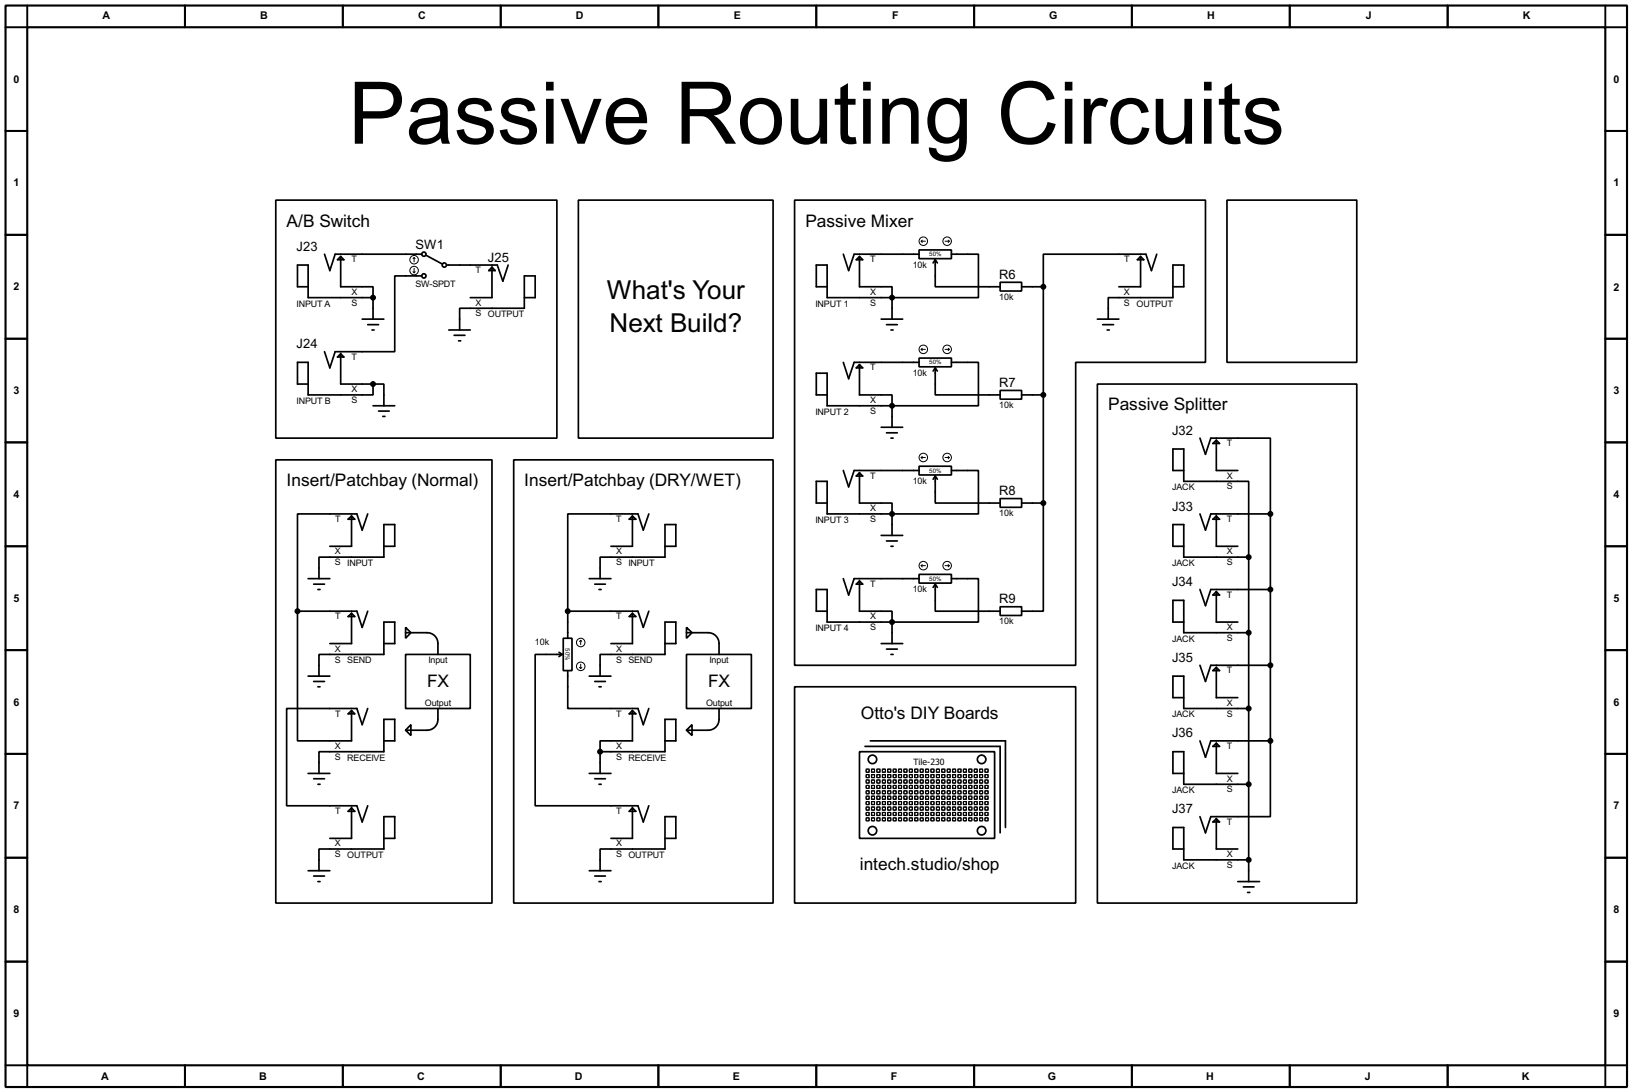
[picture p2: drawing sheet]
<svg xmlns="http://www.w3.org/2000/svg" width="383mm" height="256mm" viewBox="0 0 383 256" stroke-linecap="round" stroke-linejoin="round" font-family="sans-serif">
<path d="M1.3 1.3h381v254h-381zM6.4 6.4h370.8v243.8h-370.8z" fill="none" stroke="#000" stroke-width=".5"/>
<g fill="none" stroke="#000" stroke-width=".45">
<path d="M6.4 1.3v5.1h-5.1M43.5 1.3v5.1M80.6 1.3v5.1M117.7 1.3v5.1M154.7 1.3v5.1M191.8 1.3v5.1M228.9 1.3v5.1M266 1.3v5.1M303.1 1.3v5.1M340.2 1.3v5.1M377.2 1.3v5.1h5.1M1.3 30.8h5.1"/>
<path d="M377.2 30.8h5.1M1.3 55.2h5.1M377.2 55.2h5.1M1.3 79.6h5.1M377.2 79.6h5.1M1.3 103.9h5.1M377.2 103.9h5.1M1.3 128.3h5.1M377.2 128.3h5.1M1.3 152.7h5.1M377.2 152.7h5.1M1.3 177.1h5.1"/>
<path d="M377.2 177.1h5.1M1.3 201.5h5.1M377.2 201.5h5.1M1.3 225.9h5.1M377.2 225.9h5.1M1.3 250.2h5.1v5.1M43.5 250.2v5.1M80.6 250.2v5.1M117.7 250.2v5.1M154.7 250.2v5.1M191.8 250.2v5.1M228.9 250.2v5.1"/>
<path d="M266 250.2v5.1M303.1 250.2v5.1M340.2 250.2v5.1M382.3 250.2h-5.1v5.1"/>
</g>
<g fill="none" stroke="#000" stroke-width=".4">
<path d="M64.8 47h66.1v55.9h-66.1zM76.3 59.7l1.2 3.9 1.3-3.9h20.3M100.1 60l3.8 2M135.9 47h45.8v55.9h-45.8zM186.7 47h96.6v38.1h-30.5v71.2h-66.1zM198.2 59.7l1.2 3.9 1.3-3.9h15.3M216 58.7h7.6v2.1h-7.6zM223.6 59.7h6.3v10.2h-20.3M271.8 59.7l-1.2 3.9-1.3-3.9h-24.1v7.7M288.3 47h30.5v38.1h-30.5zM72.4 67.4h-2.5v-5.1h2.5v7.6h15.3M79.3 61l.8-.7 .7 .7z"/>
<path d="M80.1 60.3v7.1h7.6v2.5M85.1 75h5.1M86.4 76.3h2.6M87.4 77.5h.5M87.7 69.9v5.1M99.1 64.8h-6.3v17.8h-14l-1.3 3.8-1.2-3.8M105 62.3h11.9l1.3 3.8 1.2-3.8M105.5 77.5h5M106.7 78.8h2.6M115.6 62.8v7.1h-5.1M115.6 62.8l.8 .8h-1.5zM123.2 69.9h2.6v-5.1h-2.6v7.6h-15.2v5.1"/>
<path d="M194.4 67.4h-2.6v-5.1h2.6v7.6h15.2M201.2 61l.8-.7 .7 .7zM202 60.3v7.1h7.6v2.5M207.1 75h5M208.3 76.3h2.6M209.4 77.5h.5M209.6 69.9v5.1M219.8 61v6.4h15.2M219.8 61l-.5 .8M219.8 61l.5 .8M235 66.3h5.1v2.1h-5.1zM240.1 67.4h5.1"/>
<path d="M245.2 67.4v50.8M257.9 75h5M259.1 76.3h2.6M260.2 77.5h.5M267.3 61l.7-.7 .8 .7zM268 60.3v7.1h-5.1M275.6 67.4h2.6v-5.1h-2.6v7.6h-15.2v5.1M72.4 90.2h-2.5v-5.1h2.5v7.7h15.3v-2.6M79.3 83.9l.8-.8 .7 .8zM80.1 83.1v7.1h7.6M87.7 90.2h2.5v5.1M87.7 95.3h5.1"/>
<path d="M89 96.6h2.5M90 97.8h.5M107.8 80.1h.5M194.4 92.8h-2.6v-5.1h2.6v7.6h15.2M198.2 85.1l1.2 3.9 1.3-3.9h15.3M201.2 86.4l.8-.7 .7 .7zM202 85.7v7.1h7.6v2.5M209.6 95.3v5.1M216 84.1h7.6v2.1h-7.6zM219.8 86.4v6.4h15.2M219.8 86.4l-.5 .8M219.8 86.4l.5 .8"/>
<path d="M223.6 85.1h6.3v10.2h-20.3M235 91.7h5.1v2.1h-5.1zM240.1 92.8h5.1M257.9 90.2h60.9v121.9h-60.9zM64.8 108h50.8v104.1h-50.8zM120.7 108h61v104.1h-61zM194.4 118.2h-2.6v-5.1h2.6v7.6h15.2M198.2 110.5l1.2 3.9 1.3-3.9h15.3M201.2 111.8l.8-.7 .7 .7zM202 111.1v7.1h7.6v2.5M207.1 100.4h5M208.3 101.7h2.6"/>
<path d="M209.4 102.9h.5M216 109.5h7.6v2.1h-7.6zM219.8 111.8v6.4h15.2M219.8 111.8l-.5 .8M219.8 111.8l.5 .8M223.6 110.5h6.3v10.2h-20.3M235 117.1h5.1v2.1h-5.1zM240.1 118.2h5.1M245.2 118.2v25.4h-5.1M278.2 110.5h-2.6v-5h2.6v7.6h15.2v17.8M282 102.9l1.3 3.8 1.2-3.8h14v17.8M285 104.2l.8-.8 .8 .8z"/>
<path d="M285.8 103.4v7.1h5.1M72.4 135.9h5.1M73.7 137.2h2.6M74.7 138.5h.5M81.8 122l.8-.8 .8 .8zM82.6 121.2v7.1h-5.1M86.4 120.7l-1.3 3.8-1.2-3.8h-14v22.9M90.2 128.3h2.6v-5.1h-2.6v7.7h-15.2v5M138.5 135.9h5.1M139.8 137.2h2.5M140.8 138.5h.5M147.9 122l.7-.8 .8 .8z"/>
<path d="M148.6 121.2v7.1h-5M152.5 120.7l-1.3 3.8-1.3-3.8h-16.5v22.9M156.3 128.3h2.5v-5.1h-2.5v7.7h-15.3v5M198.2 135.9l1.2 3.9 1.3-3.9h15.3M201.2 137.2l.8-.7 .7 .7zM202 136.5v7.1h7.6v2.5M207.1 125.8h5M208.3 127.1h2.6M209.4 128.3h.5M209.6 120.7v5.1M216 134.9h7.6v2.1h-7.6zM219.8 137.2v6.4h15.2"/>
<path d="M219.8 137.2l-.5 .8M219.8 137.2l.5 .8M223.6 135.9h6.3v10.2h-20.3M278.2 128.3h-2.6v-5.1h2.6v7.7h15.2M282 138.5l1.3 3.8 1.2-3.8h14M282 120.7l1.3 3.8 1.2-3.8h14M285 122l.8-.8 .8 .8zM285 139.8l.8-.8 .8 .8zM285.8 139v7.1h5.1M285.8 121.2v7.1h5.1M293.4 130.9v76.2M298.5 120.7v53.3"/>
<path d="M69.9 143.6v30.4h12.7v-7.1M69.9 143.6h14l1.2 3.8 1.3-3.8M72.4 158.8h5.1M81.8 144.8l.8-.7 .8 .7zM82.6 144.1v7.1h-5.1M90.2 151.2h2.6v-5.1h-2.6v7.6h-15.2v5.1M95.3 153.7h15.2v12.7h-15.2zM95.3 147.4l1.3 1.2-1.3 1.3zM95.3 148.6h1.2a16 16 0 0 1 5 .3 2.82 2.82 0 0 1 1.4 3.1v1.7M131.4 153.2l.7 .5M132.1 153.7h-6.3v35.6h24.1l1.3 3.8 1.3-3.8M132.1 153.7l-.7 .5"/>
<path d="M132.4 149.9h2v7.6h-2zM133.4 157.5v8.9h16.5l1.3 3.8 1.3-3.8M133.4 143.6h16.5l1.3 3.8 1.3-3.8M133.4 143.6v6.3M138.5 158.8h5.1M147.9 144.8l.7-.7 .8 .7zM148.6 144.1v7.1h-5M156.3 151.2h2.5v-5.1h-2.5v7.6h-15.3v5.1M161.3 153.7h15.3v12.7h-15.3zM161.3 147.4l1.3 1.2-1.3 1.3zM161.3 148.6h1.2a16.1 16.1 0 0 1 5 .3 2.82 2.82 0 0 1 1.5 3.1v1.7M194.4 143.6h-2.6v-5.1h2.6v7.6h15.2"/>
<path d="M207.1 151.2h5M208.3 152.5h2.6M209.4 153.7h.5M209.6 146.1v5.1M235 142.5h5.1v2.1h-5.1zM278.2 146.1h-2.6v-5.1h2.6v7.6h15.2M282 156.3l1.3 3.8 1.2-3.8h14M285 157.5l.8-.7 .8 .7zM285.8 156.8v7.1h5.1M73.7 160.1h2.6M74.7 161.3h.5M81.8 167.7l.8-.8 .8 .8z"/>
<path d="M86.4 166.4l-1.3 3.8-1.2-3.8h-16.5v22.9h16.5l1.2 3.8 1.3-3.8M90.2 174h2.6v-5h-2.6v7.6h-15.2v5.1M96.6 170.2v2.6l-1.3-1.3zM102.9 166.4v1.7a2.72 2.72 0 0 1-3.1 3.4h-4.5M139.8 160.1h2.5M140.8 161.3h.5M141 176.6v5.1M147.9 167.7l.7-.8 .8 .8zM148.6 166.9v7.1h-7.6v2.6M156.3 174h2.5v-5h-2.5v7.6h-15.3M161.3 171.5l1.3-1.3v2.6zM169 166.4v1.7a2.72 2.72 0 0 1-3.1 3.4h-4.6"/>
<path d="M186.7 161.3h66.1v50.8h-66.1zM202 176.6h31.7v20.3h-31.7zM203.3 175.3h31.7v20.3M204.5 174h31.8v20.4M278.2 163.9h-2.6v-5.1h2.6v7.6h15.2M282 174l1.3 3.9 1.2-3.9h14M285 175.3l.8-.7 .8 .7zM285.8 174.6v7.1h5.1M298.5 174v17.8h-14l-1.2 3.8-1.3-3.8M72.4 181.7h5.1M73.7 182.9h2.6M74.7 184.2h.5"/>
<path d="M82.6 189.8v7.1h-5.1M82.6 189.8l.8 .8h-1.6zM90.2 196.9h2.6v-5.1h-2.6v7.6h-15.2v5.1M138.5 181.7h5.1M139.8 182.9h2.5M140.8 184.2h.5M148.6 189.8v7.1h-5M148.6 189.8l.8 .8h-1.5zM156.3 196.9h2.5v-5.1h-2.5v7.6h-15.3v5.1M278.2 199.4h-2.6v-5h2.6v7.6h15.2M278.2 181.7h-2.6v-5.1h2.6v7.6h15.2M285 193.1l.8-.8 .8 .8z"/>
<path d="M285.8 192.3v7.1h5.1M72.4 204.5h5.1M73.7 205.8h2.6M74.7 207.1h.5M138.5 204.5h5.1M139.8 205.8h2.5M140.8 207.1h.5M290.9 207.1h5.1M292.2 208.3h2.5M293.2 209.6h.5"/>
<circle cx="99.6" cy="59.7" r=".5"/>
<circle cx="99.6" cy="64.8" r=".5"/>
<circle cx="104.4" cy="62.3" r=".5"/>
<circle cx="205" cy="178.4" r="1"/>
<circle cx="230.6" cy="178.4" r="1"/>
<circle cx="205" cy="195.1" r="1"/>
<circle cx="230.6" cy="195.1" r="1"/>
</g>
<g fill="#000" stroke="#000" stroke-width=".4">
<circle cx="87.6" cy="69.9" r=".5"/>
<circle cx="209.6" cy="69.9" r=".5"/>
<circle cx="245.1" cy="67.4" r=".5"/>
<circle cx="87.6" cy="90.2" r=".5"/>
<circle cx="209.6" cy="95.3" r=".5"/>
<circle cx="245.1" cy="92.8" r=".5"/>
<circle cx="245.1" cy="118.2" r=".5"/>
<circle cx="209.6" cy="120.7" r=".5"/>
<circle cx="293.4" cy="130.9" r=".5"/>
<circle cx="298.5" cy="138.5" r=".5"/>
<circle cx="298.5" cy="120.7" r=".5"/>
<circle cx="69.9" cy="143.6" r=".5"/>
<circle cx="133.4" cy="143.6" r=".5"/>
<circle cx="209.6" cy="146.1" r=".5"/>
<circle cx="293.4" cy="148.6" r=".5"/>
<circle cx="298.5" cy="156.3" r=".5"/>
<circle cx="141" cy="176.6" r=".5"/>
<circle cx="293.4" cy="166.4" r=".5"/>
<circle cx="298.5" cy="174" r=".5"/>
<circle cx="293.4" cy="184.2" r=".5"/>
<circle cx="293.4" cy="202" r=".5"/>
</g>
<g fill="none" stroke="#000" stroke-width=".23">
<path d="M216.5 56.7h1M216.5 56.7l.2 .3M216.7 56.4l-.2 .3M222.1 56.7h1M222.8 56.4l.3 .3M223.1 56.7l-.3 .3M97.1 63.8l.2 .3M97.3 60.5v1M97.3 63v1.1M97.3 60.5l.3 .3M97.3 60.5l-.2 .3M97.6 63.8l-.3 .3"/>
<path d="M216.5 82.1h1M216.5 82.1l.2 .3M216.7 81.8l-.2 .3M222.1 82.1h1M222.8 81.8l.3 .3M223.1 82.1l-.3 .3M216.5 107.5h1M216.5 107.5l.2 .3M216.7 107.2l-.2 .3M222.1 107.5h1M222.8 107.2l.3 .3M223.1 107.5l-.3 .3"/>
<path d="M216.5 132.9h1M216.5 132.9l.2 .3M216.7 132.6l-.2 .3M222.1 132.9h1M222.8 132.6l.3 .3M223.1 132.9l-.3 .3M136.2 156.8l.3 .2M136.5 150.4l.2 .3M136.5 150.4l-.3 .3M136.5 150.4v1M136.5 156v1M136.7 156.8l-.2 .2"/>
<path d="M203.5 185.7h.8v.8h-.8zM203.5 183.2h.8v.8h-.8zM203.5 184.5h.8v.7h-.8zM203.5 181.9h.8v.8h-.8zM203.5 180.6h.8v.8h-.8zM203.5 192.1h.8v.7h-.8zM203.5 189.5h.8v.8h-.8zM203.5 190.8h.8v.8h-.8zM203.5 188.3h.8v.7h-.8zM203.5 187h.8v.8h-.8zM204.8 185.7h.7v.8h-.7zM204.8 183.2h.7v.8h-.7z"/>
<path d="M204.8 184.5h.7v.7h-.7zM204.8 181.9h.7v.8h-.7zM204.8 180.6h.7v.8h-.7zM204.8 192.1h.7v.7h-.7zM204.8 189.5h.7v.8h-.7zM204.8 190.8h.7v.8h-.7zM204.8 188.3h.7v.7h-.7zM204.8 187h.7v.8h-.7zM206 185.7h.8v.8h-.8zM206 183.2h.8v.8h-.8zM206 184.5h.8v.7h-.8zM206 181.9h.8v.8h-.8z"/>
<path d="M206 180.6h.8v.8h-.8zM206 192.1h.8v.7h-.8zM206 189.5h.8v.8h-.8zM206 190.8h.8v.8h-.8zM206 188.3h.8v.7h-.8zM206 187h.8v.8h-.8zM207.3 185.7h.8v.8h-.8zM207.3 183.2h.8v.8h-.8zM207.3 184.5h.8v.7h-.8zM207.3 181.9h.8v.8h-.8zM207.3 180.6h.8v.8h-.8zM207.3 192.1h.8v.7h-.8z"/>
<path d="M207.3 189.5h.8v.8h-.8zM207.3 190.8h.8v.8h-.8zM207.3 188.3h.8v.7h-.8zM207.3 187h.8v.8h-.8zM208.6 185.7h.8v.8h-.8zM208.6 183.2h.8v.8h-.8zM208.6 184.5h.8v.7h-.8zM208.6 181.9h.8v.8h-.8zM208.6 180.6h.8v.8h-.8zM208.6 192.1h.8v.7h-.8zM208.6 189.5h.8v.8h-.8zM208.6 190.8h.8v.8h-.8z"/>
<path d="M208.6 188.3h.8v.7h-.8zM208.6 187h.8v.8h-.8zM209.9 185.7h.7v.8h-.7zM209.9 183.2h.7v.8h-.7zM209.9 184.5h.7v.7h-.7zM209.9 181.9h.7v.8h-.7zM209.9 180.6h.7v.8h-.7zM209.9 192.1h.7v.7h-.7zM209.9 189.5h.7v.8h-.7zM209.9 190.8h.7v.8h-.7zM209.9 188.3h.7v.7h-.7zM209.9 187h.7v.8h-.7z"/>
<path d="M211.1 185.7h.8v.8h-.8zM211.1 183.2h.8v.8h-.8zM211.1 184.5h.8v.7h-.8zM211.1 181.9h.8v.8h-.8zM211.1 180.6h.8v.8h-.8zM211.1 192.1h.8v.7h-.8zM211.1 189.5h.8v.8h-.8zM211.1 190.8h.8v.8h-.8zM211.1 188.3h.8v.7h-.8zM211.1 187h.8v.8h-.8zM212.4 185.7h.8v.8h-.8zM212.4 183.2h.8v.8h-.8z"/>
<path d="M212.4 184.5h.8v.7h-.8zM212.4 181.9h.8v.8h-.8zM212.4 180.6h.8v.8h-.8zM212.4 192.1h.8v.7h-.8zM212.4 189.5h.8v.8h-.8zM212.4 190.8h.8v.8h-.8zM212.4 188.3h.8v.7h-.8zM212.4 187h.8v.8h-.8zM213.7 185.7h.7v.8h-.7zM213.7 183.2h.7v.8h-.7zM213.7 184.5h.7v.7h-.7zM213.7 181.9h.7v.8h-.7z"/>
<path d="M213.7 180.6h.7v.8h-.7zM213.7 192.1h.7v.7h-.7zM213.7 189.5h.7v.8h-.7zM213.7 190.8h.7v.8h-.7zM213.7 188.3h.7v.7h-.7zM213.7 187h.7v.8h-.7zM214.9 185.7h.8v.8h-.8zM214.9 183.2h.8v.8h-.8zM214.9 184.5h.8v.7h-.8zM214.9 181.9h.8v.8h-.8zM214.9 180.6h.8v.8h-.8zM214.9 192.1h.8v.7h-.8z"/>
<path d="M214.9 189.5h.8v.8h-.8zM214.9 190.8h.8v.8h-.8zM214.9 188.3h.8v.7h-.8zM214.9 187h.8v.8h-.8zM216.2 185.7h.8v.8h-.8zM216.2 183.2h.8v.8h-.8zM216.2 184.5h.8v.7h-.8zM216.2 181.9h.8v.8h-.8zM216.2 180.6h.8v.8h-.8zM216.2 192.1h.8v.7h-.8zM216.2 189.5h.8v.8h-.8zM216.2 190.8h.8v.8h-.8z"/>
<path d="M216.2 188.3h.8v.7h-.8zM216.2 187h.8v.8h-.8zM217.5 185.7h.7v.8h-.7zM217.5 183.2h.7v.8h-.7zM217.5 184.5h.7v.7h-.7zM217.5 181.9h.7v.8h-.7zM217.5 180.6h.7v.8h-.7zM217.5 192.1h.7v.7h-.7zM217.5 189.5h.7v.8h-.7zM217.5 190.8h.7v.8h-.7zM217.5 188.3h.7v.7h-.7zM217.5 187h.7v.8h-.7z"/>
<path d="M218.7 185.7h.8v.8h-.8zM218.7 183.2h.8v.8h-.8zM218.7 184.5h.8v.7h-.8zM218.7 181.9h.8v.8h-.8zM218.7 180.6h.8v.8h-.8zM218.7 192.1h.8v.7h-.8zM218.7 189.5h.8v.8h-.8zM218.7 190.8h.8v.8h-.8zM218.7 188.3h.8v.7h-.8zM218.7 187h.8v.8h-.8zM220 185.7h.8v.8h-.8zM220 183.2h.8v.8h-.8z"/>
<path d="M220 184.5h.8v.7h-.8zM220 181.9h.8v.8h-.8zM220 180.6h.8v.8h-.8zM220 192.1h.8v.7h-.8zM220 189.5h.8v.8h-.8zM220 190.8h.8v.8h-.8zM220 188.3h.8v.7h-.8zM220 187h.8v.8h-.8zM221.3 185.7h.8v.8h-.8zM221.3 183.2h.8v.8h-.8zM221.3 184.5h.8v.7h-.8zM221.3 181.9h.8v.8h-.8z"/>
<path d="M221.3 180.6h.8v.8h-.8zM221.3 192.1h.8v.7h-.8zM221.3 189.5h.8v.8h-.8zM221.3 190.8h.8v.8h-.8zM221.3 188.3h.8v.7h-.8zM221.3 187h.8v.8h-.8zM222.6 185.7h.7v.8h-.7zM222.6 183.2h.7v.8h-.7zM222.6 184.5h.7v.7h-.7zM222.6 181.9h.7v.8h-.7zM222.6 180.6h.7v.8h-.7zM222.6 192.1h.7v.7h-.7z"/>
<path d="M222.6 189.5h.7v.8h-.7zM222.6 190.8h.7v.8h-.7zM222.6 188.3h.7v.7h-.7zM222.6 187h.7v.8h-.7zM223.8 185.7h.8v.8h-.8zM223.8 183.2h.8v.8h-.8zM223.8 184.5h.8v.7h-.8zM223.8 181.9h.8v.8h-.8zM223.8 180.6h.8v.8h-.8zM223.8 192.1h.8v.7h-.8zM223.8 189.5h.8v.8h-.8zM223.8 190.8h.8v.8h-.8z"/>
<path d="M223.8 188.3h.8v.7h-.8zM223.8 187h.8v.8h-.8zM225.1 185.7h.8v.8h-.8zM225.1 183.2h.8v.8h-.8zM225.1 184.5h.8v.7h-.8zM225.1 181.9h.8v.8h-.8zM225.1 180.6h.8v.8h-.8zM225.1 192.1h.8v.7h-.8zM225.1 189.5h.8v.8h-.8zM225.1 190.8h.8v.8h-.8zM225.1 188.3h.8v.7h-.8zM225.1 187h.8v.8h-.8z"/>
<path d="M226.4 185.7h.7v.8h-.7zM226.4 183.2h.7v.8h-.7zM226.4 184.5h.7v.7h-.7zM226.4 181.9h.7v.8h-.7zM226.4 180.6h.7v.8h-.7zM226.4 192.1h.7v.7h-.7zM226.4 189.5h.7v.8h-.7zM226.4 190.8h.7v.8h-.7zM226.4 188.3h.7v.7h-.7zM226.4 187h.7v.8h-.7zM227.6 185.7h.8v.8h-.8zM227.6 183.2h.8v.8h-.8z"/>
<path d="M227.6 184.5h.8v.7h-.8zM227.6 181.9h.8v.8h-.8zM227.6 180.6h.8v.8h-.8zM227.6 192.1h.8v.7h-.8zM227.6 189.5h.8v.8h-.8zM227.6 190.8h.8v.8h-.8zM227.6 188.3h.8v.7h-.8zM227.6 187h.8v.8h-.8zM228.9 185.7h.8v.8h-.8zM228.9 183.2h.8v.8h-.8zM228.9 184.5h.8v.7h-.8zM228.9 181.9h.8v.8h-.8z"/>
<path d="M228.9 180.6h.8v.8h-.8zM228.9 192.1h.8v.7h-.8zM228.9 189.5h.8v.8h-.8zM228.9 190.8h.8v.8h-.8zM228.9 188.3h.8v.7h-.8zM228.9 187h.8v.8h-.8zM230.2 185.7h.7v.8h-.7zM230.2 183.2h.7v.8h-.7zM230.2 184.5h.7v.7h-.7zM230.2 181.9h.7v.8h-.7zM230.2 180.6h.7v.8h-.7zM230.2 192.1h.7v.7h-.7z"/>
<path d="M230.2 189.5h.7v.8h-.7zM230.2 190.8h.7v.8h-.7zM230.2 188.3h.7v.7h-.7zM230.2 187h.7v.8h-.7zM231.4 185.7h.8v.8h-.8zM231.4 183.2h.8v.8h-.8zM231.4 184.5h.8v.7h-.8zM231.4 181.9h.8v.8h-.8zM231.4 180.6h.8v.8h-.8zM231.4 192.1h.8v.7h-.8zM231.4 189.5h.8v.8h-.8zM231.4 190.8h.8v.8h-.8z"/>
<path d="M231.4 188.3h.8v.7h-.8zM231.4 187h.8v.8h-.8z"/>
<circle cx="216.9" cy="56.7" r="1"/>
<circle cx="222.5" cy="56.7" r="1"/>
<circle cx="97.3" cy="63.6" r="1"/>
<circle cx="97.3" cy="61" r="1"/>
<circle cx="216.9" cy="82.1" r="1"/>
<circle cx="222.5" cy="82.1" r="1"/>
<circle cx="216.9" cy="107.5" r="1"/>
<circle cx="222.5" cy="107.5" r="1"/>
<circle cx="216.9" cy="132.9" r="1"/>
<circle cx="222.5" cy="132.9" r="1"/>
<circle cx="136.4" cy="150.9" r="1"/>
<circle cx="136.4" cy="156.5" r="1"/>
<circle cx="203.8" cy="189.9" r=".35"/>
<circle cx="203.8" cy="181" r=".35"/>
<circle cx="203.8" cy="187.4" r=".35"/>
<circle cx="203.8" cy="184.8" r=".35"/>
<circle cx="203.8" cy="186.1" r=".35"/>
<circle cx="203.8" cy="188.6" r=".35"/>
<circle cx="203.8" cy="191.2" r=".35"/>
<circle cx="203.8" cy="182.3" r=".35"/>
<circle cx="203.8" cy="192.5" r=".35"/>
<circle cx="203.8" cy="183.6" r=".35"/>
<circle cx="205.1" cy="184.8" r=".35"/>
<circle cx="205.1" cy="191.2" r=".35"/>
<circle cx="205.1" cy="188.6" r=".35"/>
<circle cx="205.1" cy="186.1" r=".35"/>
<circle cx="205.1" cy="181" r=".35"/>
<circle cx="205.1" cy="192.5" r=".35"/>
<circle cx="205.1" cy="182.3" r=".35"/>
<circle cx="205.1" cy="183.6" r=".35"/>
<circle cx="205.1" cy="189.9" r=".35"/>
<circle cx="205.1" cy="187.4" r=".35"/>
<circle cx="206.4" cy="183.6" r=".35"/>
<circle cx="206.4" cy="184.8" r=".35"/>
<circle cx="206.4" cy="182.3" r=".35"/>
<circle cx="206.4" cy="186.1" r=".35"/>
<circle cx="206.4" cy="191.2" r=".35"/>
<circle cx="206.4" cy="189.9" r=".35"/>
<circle cx="206.4" cy="187.4" r=".35"/>
<circle cx="206.4" cy="188.6" r=".35"/>
<circle cx="206.4" cy="181" r=".35"/>
<circle cx="206.4" cy="192.5" r=".35"/>
<circle cx="207.7" cy="184.8" r=".35"/>
<circle cx="207.7" cy="181" r=".35"/>
<circle cx="207.7" cy="188.6" r=".35"/>
<circle cx="207.7" cy="189.9" r=".35"/>
<circle cx="207.7" cy="186.1" r=".35"/>
<circle cx="207.7" cy="187.4" r=".35"/>
<circle cx="207.7" cy="182.3" r=".35"/>
<circle cx="207.7" cy="192.5" r=".35"/>
<circle cx="207.7" cy="183.6" r=".35"/>
<circle cx="207.7" cy="191.2" r=".35"/>
<circle cx="208.9" cy="184.8" r=".35"/>
<circle cx="208.9" cy="181" r=".35"/>
<circle cx="208.9" cy="187.4" r=".35"/>
<circle cx="208.9" cy="182.3" r=".35"/>
<circle cx="208.9" cy="189.9" r=".35"/>
<circle cx="208.9" cy="186.1" r=".35"/>
<circle cx="208.9" cy="188.6" r=".35"/>
<circle cx="208.9" cy="191.2" r=".35"/>
<circle cx="208.9" cy="183.6" r=".35"/>
<circle cx="208.9" cy="192.5" r=".35"/>
<circle cx="210.2" cy="182.3" r=".35"/>
<circle cx="210.2" cy="188.6" r=".35"/>
<circle cx="210.2" cy="187.4" r=".35"/>
<circle cx="210.2" cy="184.8" r=".35"/>
<circle cx="210.2" cy="192.5" r=".35"/>
<circle cx="210.2" cy="189.9" r=".35"/>
<circle cx="210.2" cy="181" r=".35"/>
<circle cx="210.2" cy="191.2" r=".35"/>
<circle cx="210.2" cy="183.6" r=".35"/>
<circle cx="210.2" cy="186.1" r=".35"/>
<circle cx="211.5" cy="188.6" r=".35"/>
<circle cx="211.5" cy="192.5" r=".35"/>
<circle cx="211.5" cy="182.3" r=".35"/>
<circle cx="211.5" cy="184.8" r=".35"/>
<circle cx="211.5" cy="183.6" r=".35"/>
<circle cx="211.5" cy="189.9" r=".35"/>
<circle cx="211.5" cy="187.4" r=".35"/>
<circle cx="211.5" cy="186.1" r=".35"/>
<circle cx="211.5" cy="181" r=".35"/>
<circle cx="211.5" cy="191.2" r=".35"/>
<circle cx="212.7" cy="187.4" r=".35"/>
<circle cx="212.7" cy="186.1" r=".35"/>
<circle cx="212.7" cy="189.9" r=".35"/>
<circle cx="212.7" cy="191.2" r=".35"/>
<circle cx="212.7" cy="183.6" r=".35"/>
<circle cx="212.7" cy="181" r=".35"/>
<circle cx="212.7" cy="192.5" r=".35"/>
<circle cx="212.7" cy="188.6" r=".35"/>
<circle cx="212.7" cy="184.8" r=".35"/>
<circle cx="212.7" cy="182.3" r=".35"/>
<circle cx="214" cy="191.2" r=".35"/>
<circle cx="214" cy="186.1" r=".35"/>
<circle cx="214" cy="181" r=".35"/>
<circle cx="214" cy="192.5" r=".35"/>
<circle cx="214" cy="183.6" r=".35"/>
<circle cx="214" cy="189.9" r=".35"/>
<circle cx="214" cy="187.4" r=".35"/>
<circle cx="214" cy="188.6" r=".35"/>
<circle cx="214" cy="184.8" r=".35"/>
<circle cx="214" cy="182.3" r=".35"/>
<circle cx="215.3" cy="189.9" r=".35"/>
<circle cx="215.3" cy="187.4" r=".35"/>
<circle cx="215.3" cy="181" r=".35"/>
<circle cx="215.3" cy="184.8" r=".35"/>
<circle cx="215.3" cy="182.3" r=".35"/>
<circle cx="215.3" cy="188.6" r=".35"/>
<circle cx="215.3" cy="191.2" r=".35"/>
<circle cx="215.3" cy="183.6" r=".35"/>
<circle cx="215.3" cy="186.1" r=".35"/>
<circle cx="215.3" cy="192.5" r=".35"/>
<circle cx="216.5" cy="184.8" r=".35"/>
<circle cx="216.5" cy="183.6" r=".35"/>
<circle cx="216.5" cy="182.3" r=".35"/>
<circle cx="216.5" cy="188.6" r=".35"/>
<circle cx="216.5" cy="189.9" r=".35"/>
<circle cx="216.5" cy="181" r=".35"/>
<circle cx="216.5" cy="191.2" r=".35"/>
<circle cx="216.5" cy="186.1" r=".35"/>
<circle cx="216.5" cy="192.5" r=".35"/>
<circle cx="216.5" cy="187.4" r=".35"/>
<circle cx="217.8" cy="186.1" r=".35"/>
<circle cx="217.8" cy="184.8" r=".35"/>
<circle cx="217.8" cy="192.5" r=".35"/>
<circle cx="217.8" cy="188.6" r=".35"/>
<circle cx="217.8" cy="187.4" r=".35"/>
<circle cx="217.8" cy="182.3" r=".35"/>
<circle cx="217.8" cy="181" r=".35"/>
<circle cx="217.8" cy="191.2" r=".35"/>
<circle cx="217.8" cy="183.6" r=".35"/>
<circle cx="217.8" cy="189.9" r=".35"/>
<circle cx="219.1" cy="189.9" r=".35"/>
<circle cx="219.1" cy="187.4" r=".35"/>
<circle cx="219.1" cy="184.8" r=".35"/>
<circle cx="219.1" cy="182.3" r=".35"/>
<circle cx="219.1" cy="186.1" r=".35"/>
<circle cx="219.1" cy="188.6" r=".35"/>
<circle cx="219.1" cy="181" r=".35"/>
<circle cx="219.1" cy="183.6" r=".35"/>
<circle cx="219.1" cy="192.5" r=".35"/>
<circle cx="219.1" cy="191.2" r=".35"/>
<circle cx="220.4" cy="183.6" r=".35"/>
<circle cx="220.4" cy="189.9" r=".35"/>
<circle cx="220.4" cy="182.3" r=".35"/>
<circle cx="220.4" cy="187.4" r=".35"/>
<circle cx="220.4" cy="181" r=".35"/>
<circle cx="220.4" cy="184.8" r=".35"/>
<circle cx="220.4" cy="186.1" r=".35"/>
<circle cx="220.4" cy="188.6" r=".35"/>
<circle cx="220.4" cy="192.5" r=".35"/>
<circle cx="220.4" cy="191.2" r=".35"/>
<circle cx="221.6" cy="187.4" r=".35"/>
<circle cx="221.6" cy="184.8" r=".35"/>
<circle cx="221.6" cy="186.1" r=".35"/>
<circle cx="221.6" cy="192.5" r=".35"/>
<circle cx="221.6" cy="191.2" r=".35"/>
<circle cx="221.6" cy="183.6" r=".35"/>
<circle cx="221.6" cy="189.9" r=".35"/>
<circle cx="221.6" cy="181" r=".35"/>
<circle cx="221.6" cy="188.6" r=".35"/>
<circle cx="221.6" cy="182.3" r=".35"/>
<circle cx="222.9" cy="184.8" r=".35"/>
<circle cx="222.9" cy="181" r=".35"/>
<circle cx="222.9" cy="182.3" r=".35"/>
<circle cx="222.9" cy="187.4" r=".35"/>
<circle cx="222.9" cy="189.9" r=".35"/>
<circle cx="222.9" cy="186.1" r=".35"/>
<circle cx="222.9" cy="191.2" r=".35"/>
<circle cx="222.9" cy="188.6" r=".35"/>
<circle cx="222.9" cy="183.6" r=".35"/>
<circle cx="222.9" cy="192.5" r=".35"/>
<circle cx="224.2" cy="187.4" r=".35"/>
<circle cx="224.2" cy="184.8" r=".35"/>
<circle cx="224.2" cy="189.9" r=".35"/>
<circle cx="224.2" cy="186.1" r=".35"/>
<circle cx="224.2" cy="181" r=".35"/>
<circle cx="224.2" cy="182.3" r=".35"/>
<circle cx="224.2" cy="191.2" r=".35"/>
<circle cx="224.2" cy="183.6" r=".35"/>
<circle cx="224.2" cy="188.6" r=".35"/>
<circle cx="224.2" cy="192.5" r=".35"/>
<circle cx="225.4" cy="184.8" r=".35"/>
<circle cx="225.4" cy="181" r=".35"/>
<circle cx="225.4" cy="189.9" r=".35"/>
<circle cx="225.4" cy="183.6" r=".35"/>
<circle cx="225.4" cy="187.4" r=".35"/>
<circle cx="225.4" cy="182.3" r=".35"/>
<circle cx="225.4" cy="186.1" r=".35"/>
<circle cx="225.4" cy="192.5" r=".35"/>
<circle cx="225.4" cy="188.6" r=".35"/>
<circle cx="225.4" cy="191.2" r=".35"/>
<circle cx="226.7" cy="187.4" r=".35"/>
<circle cx="226.7" cy="186.1" r=".35"/>
<circle cx="226.7" cy="183.6" r=".35"/>
<circle cx="226.7" cy="189.9" r=".35"/>
<circle cx="226.7" cy="184.8" r=".35"/>
<circle cx="226.7" cy="192.5" r=".35"/>
<circle cx="226.7" cy="191.2" r=".35"/>
<circle cx="226.7" cy="182.3" r=".35"/>
<circle cx="226.7" cy="188.6" r=".35"/>
<circle cx="226.7" cy="181" r=".35"/>
<circle cx="228" cy="188.6" r=".35"/>
<circle cx="228" cy="183.6" r=".35"/>
<circle cx="228" cy="191.2" r=".35"/>
<circle cx="228" cy="182.3" r=".35"/>
<circle cx="228" cy="186.1" r=".35"/>
<circle cx="228" cy="181" r=".35"/>
<circle cx="228" cy="192.5" r=".35"/>
<circle cx="228" cy="184.8" r=".35"/>
<circle cx="228" cy="189.9" r=".35"/>
<circle cx="228" cy="187.4" r=".35"/>
<circle cx="229.2" cy="184.8" r=".35"/>
<circle cx="229.2" cy="182.3" r=".35"/>
<circle cx="229.2" cy="189.9" r=".35"/>
<circle cx="229.2" cy="187.4" r=".35"/>
<circle cx="229.2" cy="181" r=".35"/>
<circle cx="229.2" cy="191.2" r=".35"/>
<circle cx="229.2" cy="183.6" r=".35"/>
<circle cx="229.2" cy="192.5" r=".35"/>
<circle cx="229.2" cy="188.6" r=".35"/>
<circle cx="229.2" cy="186.1" r=".35"/>
<circle cx="230.5" cy="183.6" r=".35"/>
<circle cx="230.5" cy="187.4" r=".35"/>
<circle cx="230.5" cy="186.1" r=".35"/>
<circle cx="230.5" cy="192.5" r=".35"/>
<circle cx="230.5" cy="189.9" r=".35"/>
<circle cx="230.5" cy="184.8" r=".35"/>
<circle cx="230.5" cy="182.3" r=".35"/>
<circle cx="230.5" cy="188.6" r=".35"/>
<circle cx="230.5" cy="181" r=".35"/>
<circle cx="230.5" cy="191.2" r=".35"/>
<circle cx="231.8" cy="186.1" r=".35"/>
<circle cx="231.8" cy="184.8" r=".35"/>
<circle cx="231.8" cy="183.6" r=".35"/>
<circle cx="231.8" cy="182.3" r=".35"/>
<circle cx="231.8" cy="192.5" r=".35"/>
<circle cx="231.8" cy="189.9" r=".35"/>
<circle cx="231.8" cy="187.4" r=".35"/>
<circle cx="231.8" cy="181" r=".35"/>
<circle cx="231.8" cy="191.2" r=".35"/>
<circle cx="231.8" cy="188.6" r=".35"/>
</g>
<text font-size="22.7" x="81.8" y="33.8">Passive Routing Circuits</text>
<g font-size="6.9">
<text x="142.6" y="70.3">What's Your</text>
<text x="143.3" y="77.9">Next Build?</text>
</g>
<g font-size="4.6">
<text x="67.4" y="53.2">A/B Switch</text>
<text x="189.3" y="53.2">Passive Mixer</text>
<text x="260.4" y="96.4">Passive Splitter</text>
<text x="67.4" y="114.2">Insert/Patchbay (Normal)</text>
<text x="123.2" y="114.2">Insert/Patchbay (DRY/WET)</text>
<text x="100.4" y="161.4">FX</text>
<text x="166.4" y="161.4">FX</text>
<text x="202.3" y="168.8">Otto's DIY Boards</text>
<text x="202.1" y="204.4">intech.studio/shop</text>
</g>
<g font-size="3.4">
<text x="69.7" y="58.9">J23</text>
<text x="97.6" y="58.4">SW1</text>
<text x="114.7" y="61.4">J25</text>
<text x="234.8" y="65.5">R6</text>
<text x="69.7" y="81.8">J24</text>
<text x="234.8" y="90.9">R7</text>
<text x="275.4" y="102.1">J32</text>
<text x="234.8" y="116.3">R8</text>
<text x="275.4" y="119.9">J33</text>
<text x="275.4" y="137.7">J34</text>
<text x="234.8" y="141.7">R9</text>
<text x="275.4" y="155.5">J35</text>
<text x="275.4" y="173.2">J36</text>
<text x="275.4" y="191">J37</text>
</g>
<g font-size="2.8">
<text x="24.1" y="4.5">A</text>
<text x="61.2" y="4.5">B</text>
<text x="98.2" y="4.5">C</text>
<text x="135.3" y="4.5">D</text>
<text x="172.5" y="4.5">E</text>
<text x="209.6" y="4.5">F</text>
<text x="246.5" y="4.5">G</text>
<text x="283.7" y="4.5">H</text>
<text x="321" y="4.5">J</text>
<text x="357.9" y="4.5">K</text>
<text x="3.2" y="19.4">0</text>
<text x="379.1" y="19.4">0</text>
<text x="3.2" y="43.8">1</text>
<text x="379.1" y="43.8">1</text>
<text x="3.2" y="68.2">2</text>
<text x="379.1" y="68.4">2</text>
<text x="3.2" y="92.6">3</text>
<text x="379.1" y="92.6">3</text>
<text x="3.2" y="117">4</text>
<text x="379.1" y="117">4</text>
<text x="3.2" y="141.4">5</text>
<text x="379.1" y="141.4">5</text>
<text x="3.2" y="165.8">6</text>
<text x="379.1" y="165.8">6</text>
<text x="3.2" y="190.1">7</text>
<text x="379.1" y="190.1">7</text>
<text x="3.2" y="214.5">8</text>
<text x="379.1" y="214.5">8</text>
<text x="3.2" y="238.9">9</text>
<text x="379.1" y="238.9">9</text>
<text x="23.8" y="253.6">A</text>
<text x="60.9" y="253.6">B</text>
<text x="98" y="253.6">C</text>
<text x="135.1" y="253.6">D</text>
<text x="172.2" y="253.6">E</text>
<text x="209.4" y="253.6">F</text>
<text x="246.2" y="253.6">G</text>
<text x="283.4" y="253.6">H</text>
<text x="320.7" y="253.6">J</text>
<text x="357.6" y="253.6">K</text>
</g>
<text font-size="2.5" x="214.7" y="179.7">Tile-230</text>
<g font-size="2.4">
<text x="82.6" y="61.6">T</text>
<text x="111.8" y="64.2">T</text>
<text x="204.5" y="61.6">T</text>
<text x="214.5" y="62.9">10k</text>
<text x="264.2" y="61.6">T</text>
<text x="69.7" y="72">INPUT A</text>
<text x="82.6" y="71.8">S</text>
<text x="82.6" y="69.2">X</text>
<text x="97.6" y="67.4">SW-SPDT</text>
<text x="111.7" y="71.8">X</text>
<text x="191.6" y="72">INPUT 1</text>
<text x="204.5" y="71.8">S</text>
<text x="204.5" y="69.2">X</text>
<text x="234.8" y="70.5">10k</text>
<text x="264.1" y="71.8">S OUTPUT</text>
<text x="264.1" y="69.2">X</text>
<text x="111.7" y="74.3">S OUTPUT</text>
<text x="82.6" y="84.5">T</text>
<text x="204.5" y="87">T</text>
<text x="214.5" y="88.4">10k</text>
<text x="69.7" y="94.9">INPUT B</text>
<text x="82.6" y="94.7">S</text>
<text x="82.6" y="92.1">X</text>
<text x="204.5" y="94.7">X</text>
<text x="234.8" y="95.9">10k</text>
<text x="191.6" y="97.4">INPUT 2</text>
<text x="204.5" y="97.2">S</text>
<text x="288.3" y="104.8">T</text>
<text x="204.5" y="112.4">T</text>
<text x="214.5" y="113.8">10k</text>
<text x="288.3" y="112.4">X</text>
<text x="275.4" y="115.2">JACK</text>
<text x="288.3" y="115">S</text>
<text x="78.8" y="122.6">T</text>
<text x="144.8" y="122.6">T</text>
<text x="191.6" y="122.8">INPUT 3</text>
<text x="204.5" y="122.6">S</text>
<text x="204.5" y="120.1">X</text>
<text x="234.8" y="121.3">10k</text>
<text x="288.3" y="122.6">T</text>
<text x="78.7" y="130.2">X</text>
<text x="144.8" y="130.2">X</text>
<text x="288.3" y="130.2">X</text>
<text x="78.7" y="132.8">S INPUT</text>
<text x="144.8" y="132.8">S INPUT</text>
<text x="204.5" y="137.8">T</text>
<text x="275.4" y="133">JACK</text>
<text x="288.3" y="132.8">S</text>
<text x="214.5" y="139.2">10k</text>
<text x="288.3" y="140.4">T</text>
<text x="78.8" y="145.5">T</text>
<text x="144.8" y="145.5">T</text>
<text x="191.6" y="148.2">INPUT 4</text>
<text x="204.5" y="148">S</text>
<text x="204.5" y="145.5">X</text>
<text x="234.8" y="146.7">10k</text>
<text x="288.3" y="148">X</text>
<text x="78.7" y="155.6">S SEND</text>
<text x="78.7" y="153.1">X</text>
<text x="100.7" y="155.7">Input</text>
<text x="125.7" y="151.6">10k</text>
<text x="144.8" y="155.6">S SEND</text>
<text x="144.8" y="153.1">X</text>
<text x="166.7" y="155.7">Input</text>
<text x="275.4" y="150.7">JACK</text>
<text x="288.3" y="150.5">S</text>
<text x="288.3" y="158.2">T</text>
<text x="99.9" y="165.9">Output</text>
<text x="165.9" y="165.9">Output</text>
<text x="288.3" y="165.8">X</text>
<text x="78.8" y="168.3">T</text>
<text x="144.8" y="168.3">T</text>
<text x="275.4" y="168.5">JACK</text>
<text x="288.3" y="168.3">S</text>
<text x="78.7" y="178.5">S RECEIVE</text>
<text x="78.7" y="175.9">X</text>
<text x="144.8" y="178.5">S RECEIVE</text>
<text x="144.8" y="175.9">X</text>
<text x="288.3" y="175.9">T</text>
<text x="288.3" y="183.6">X</text>
<text x="78.8" y="191.2">T</text>
<text x="144.8" y="191.2">T</text>
<text x="275.4" y="186.3">JACK</text>
<text x="288.3" y="186.1">S</text>
<text x="288.3" y="193.7">T</text>
<text x="78.7" y="201.3">S OUTPUT</text>
<text x="78.7" y="198.8">X</text>
<text x="144.8" y="201.3">S OUTPUT</text>
<text x="144.8" y="198.8">X</text>
<text x="288.3" y="203.9">S</text>
<text x="288.3" y="201.3">X</text>
<text x="275.4" y="204.1">JACK</text>
</g>
<g font-size="1.6">
<text x="218.4" y="60.2">50%</text>
<text x="218.4" y="85.6">50%</text>
<text x="218.4" y="111">50%</text>
<text x="218.4" y="136.4">50%</text>
<text x="132.9" y="152.3" transform="rotate(90 132.9 152.3)">50%</text>
</g>
</svg>
